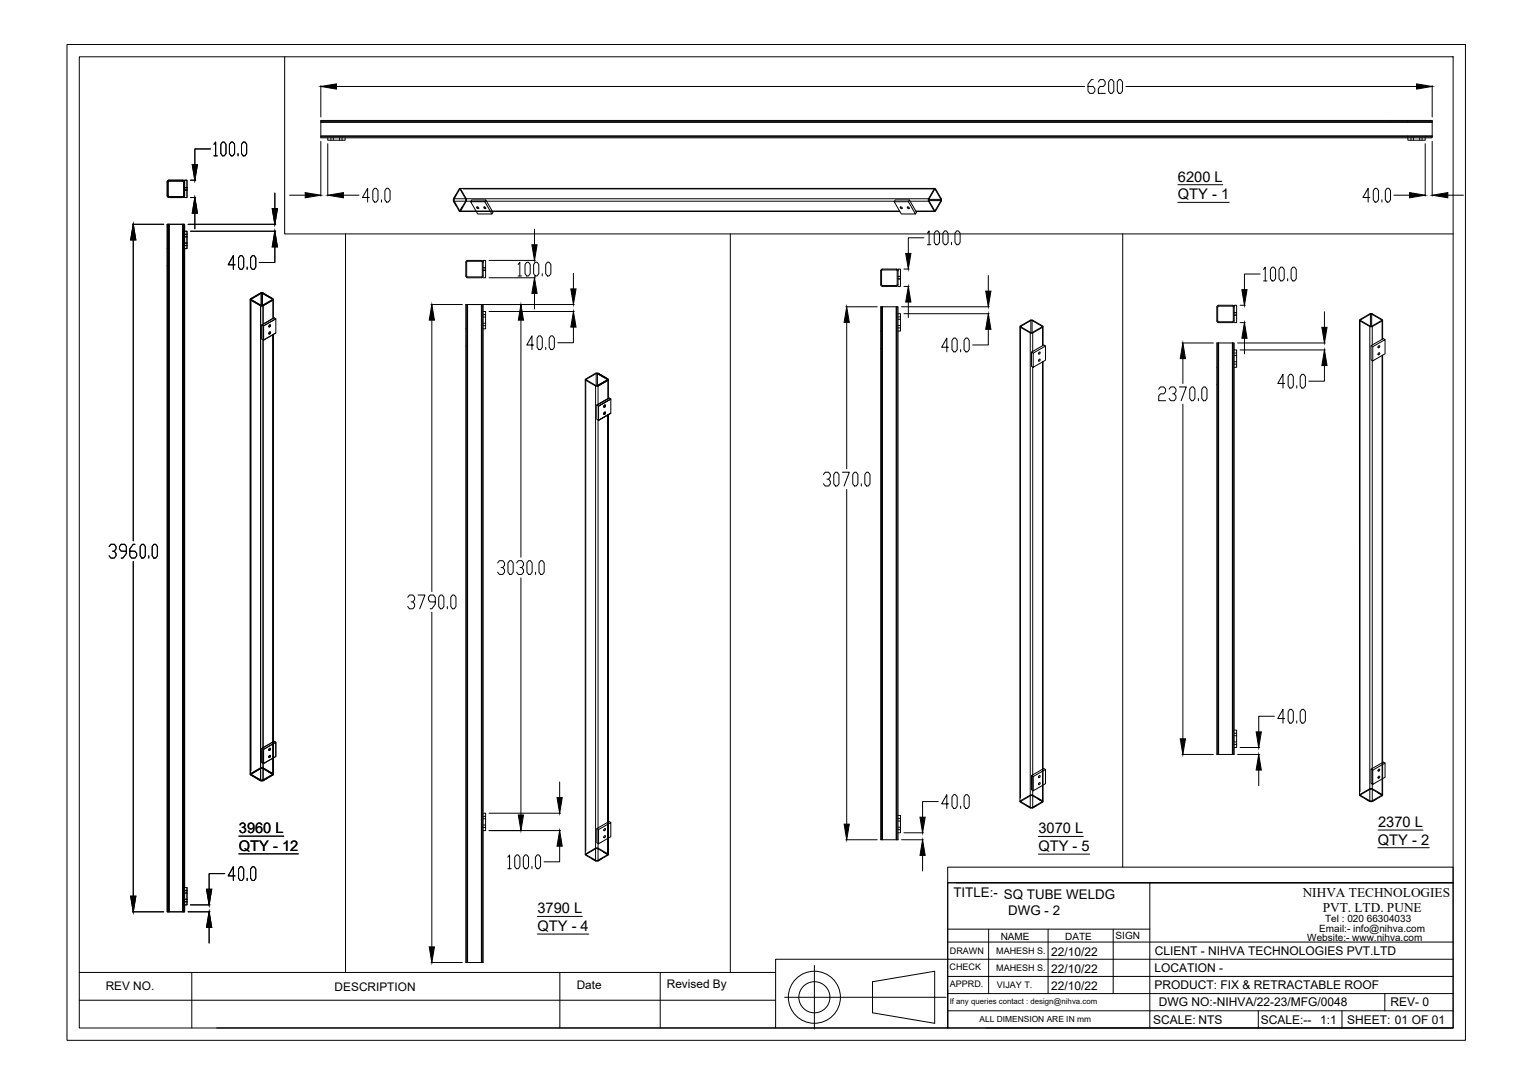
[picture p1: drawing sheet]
<svg xmlns="http://www.w3.org/2000/svg" width="594mm" height="420mm" viewBox="0 0 594 420" stroke-linecap="round" stroke-linejoin="round" font-family="sans-serif">
<!-- layer: 0 -->
<g fill="none" stroke="#000" stroke-width=".39">
<path d="M26 17.2h541.9v386h-541.9zM30.7 22h532.4v376.5h-532.4zM110.3 22v68.7h452.8M124.3 33.2v12.1M130.4 33.5h289.9M423.6 30.9h-.6l-1.4 1.7v2.7l.7 .9h1.3l.7-.9v-.9l-.7-.9h-2M425.6 31.7l.7-.8h1.3l.7 .8v.9l-.7 .9h-1.3l-.7 .9v1.8h2.7M430.3 30.9h.7l.6 .8v3.6l-.6 .9h-.7l-.7-.9v-3.6zM433.6 30.9h.7l.7 .8v3.6l-.7 .9h-.7l-.6-.9v-3.6zM436.3 33.5h112.7M555 33.2v12.1M81.6 57.7h-6.1v6.1"/>
<path d="M82.9 55.9l.7-.8v5.3M86.2 55.1h.7l.7 .8v3.6l-.7 .9h-.7l-.6-.9v-3.6zM89.6 55.1h.6l.7 .8v3.6l-.7 .9h-.6l-.7-.9v-3.6zM92.3 59.5v.9M94.3 55.1h.6l.7 .8v3.6l-.7 .9h-.6l-.7-.9v-3.6zM124.3 52.7h430.7M124.3 47.4h430.7M124.3 53.1h430.7M124.3 47h430.7M124.3 54.8v21.2M127 53.4v1h6.7v-1M127 55.7v20.3"/>
<path d="M128.2 53.4v1M129.2 53.4v1M131.6 53.4v1M132.5 53.4v1M545.6 53.4v1h6.7v-1M546.8 53.4v1M547.7 53.4v1M550.2 53.4v1M551.1 53.4v1M552.3 55.7v20.3M555 52.7v.7h-2.7M555 52.7v-6h-430.7v6.7h428"/>
<path d="M555 54.8v21.2M65 70l.5-.2 5.8 .2 .2 .5-.2 5.9-5.8 .2-.5-.2-.2-5.9zM65.3 70.2l5.8 .1-.1 5.9-5.8-.1zM71.5 70.5v-.7h1v6.8h-1M71.5 73.6h1M71.5 72.7h1M71.5 73.7h1M73.8 76.6h2M73.8 69.8h2M82.9 60.4h1.3M106.5 74.8v6.1M112.2 75.7h6.1"/>
<path d="M133.1 75.7h6M143.1 76.5h-2.6l2-3.5v5.3M145.1 73h.7l.7 .9v3.5l-.7 .9h-.7l-.6-.9v-3.5zM147.8 77.4v.9M149.8 73h.7l.7 .9v3.5l-.7 .9h-.7l-.7-.9v-3.5zM175.8 77v1M175.8 77h184M175.8 77l2.4-4 2.6 4.5-2.6 4.5-2.4-4M175.8 78h170.8M175.9 77.8l2.2 3.7h.3M176 77.1v.8M176.6 75.5l-.8 1.5"/>
<path d="M178.1 73.5h.3M178.1 73.5l-2.2 3.8M178.2 73h184.1M178.4 73.5l2.2 3.8M179.6 73.2h182.4M180.5 77.1v.8M180.6 77.8l-2.2 3.8 .8-1.6M182.4 78.2h5.5l2.7 4.7h-5.5zM187.9 78.2l.4-.7 2.7 4.8-.4 .6M188.3 77.5h-5.5l-.4 .7M346.5 78.2h5.5l2.8 4.7h-5.5zM352 78.2l.4-.7 2.8 4.8-.4 .6"/>
<path d="M352.4 77.5h-5.5l-.4 .7M352.7 78h7.1M359.8 77l2.2-3.8 .4-.1 2.5 4.4-2.3 4.3h-.6M359.8 78l2.2 3.8M359.8 77v1M360 77.3v.4M362.2 73.5l-2.2 3.8h4.6M362.2 73.5h.2M362.4 73.5l2.2 3.8M364.6 77.3v.4M456.4 78.4h19.9M456.5 71.6h17.4"/>
<path d="M530.9 76.5h-2.7l2-3.5v5.3M532.9 73h.6l.7 .9v3.5l-.7 .9h-.6l-.7-.9v-3.5zM535.5 77.4v.9M537.5 73h.7l.7 .9v3.5l-.7 .9h-.7l-.6-.9v-3.5zM540.2 75.7h6.1M561.1 75.7h6M51.3 86.9h12.2M51.6 93v116.6M65.1 86.9v266.5M65.5 86.9v266.5M70.9 86.9h.6v2.7M70.9 86.9h-6.1v266.5h6.7v-263.8"/>
<path d="M70.9 86.9v266.5M71.2 86.9v266.5M71.5 89.6h1v6.8h-1M71.5 91.8h1M71.5 90.8h1M71.5 95.2h1M71.5 94.2h1M72.9 86.9h33.9M73.8 89.6h33M75.5 82.6v6.1M93.1 99.1h.7l.6 .9v3.5l-.6 .9h-.7l-.7-.9v-3.5zM97.8 99.1h.7l.6 .9v3.5l-.6 .9h-.7l-.7-.9v-3.5z"/>
<path d="M106.5 95.7v6h-6M133.9 90.7v286.2M178.2 82h170.5M178.2 81.8h170.4M184.7 80.3a.39 .39 0 0 1 .7-.1 .39 .39 0 0 1-.3 .7zM187.5 80.3a.38 .38 0 0 1 .6 0 .38 .38 0 0 1-.2 .6zM207.1 88.8v6.1M283 90.7v286.2M348.9 80.3a.38 .38 0 0 1 .6 0 .38 .38 0 0 1-.2 .6zM351.6 80.3a.38 .38 0 0 1 .7 0 .38 .38 0 0 1-.3 .6zM354.9 81.8h7.1M355 82h7.3"/>
<path d="M358.1 92.2h-6.1v6M359.4 90.4l.7-.9v5.3M359.4 94.8h1.3M362.2 81.6l-2.2-3.8h4.6l-2.2 3.8M362.2 81.6h.2M362.2 81.5h.2M362.7 89.5h.7l.7 .9v3.6l-.7 .8h-.7l-.6-.8v-3.6zM366.1 89.5h.6l.7 .9v3.6l-.7 .8h-.6l-.7-.8v-3.6zM368.7 94v.8M370.7 89.5h.7l.7 .9v3.6l-.7 .8h-.7l-.6-.8v-3.6zM435.1 90.7v245.4M91.1 102.6h-2.7l2-3.5v5.3"/>
<path d="M95.8 103.5v.9M97 116v184.2M97.2 116.3v182.5M97.4 116.2l3.8 2.2M97.4 115.9v.3M101 113.6l-4 2.4 4 2.5v184.1M101 118.5h.9M101 113.6h.9M101.2 113.7l-3.8 2.2M101.2 113.7v4.7M101.2 118.4h.5M101.2 113.7h.5"/>
<path d="M101.7 113.7l3.8 2.2M101.7 113.7v4.7M101.9 113.6l3.8 2.2 .2 .2-.2 .3M101.9 118.5v7.2M101.9 113.6l3.8 2.2M105.5 116.2l-3.8 2.2M105.5 115.9v.3M105.7 116.3l-3.8 2.2M105.7 116.3v7.2M105.9 116v7.3M167 118h12.2M180.7 101.1l.5-.2 5.9 .2 .1 .5-.1 5.9-.5 .2-5.9-.2-.2-5.9z"/>
<path d="M180.8 118v255.1M180.9 101.4l5.8-.1 .2 5.9-5.9 .1zM181.2 118v255.1M186.9 118v255.1M187.2 101.6v-.7h1v6.8h-1M187.2 104.7h1M187.2 103.8h1M189.5 107.7h18M189.5 100.9h18M200.8 102.5l.7-.9v5.4M200.8 107h1.3M204.1 101.6h.7l.7 .9v3.6l-.7 .9h-.7l-.6-.9v-3.6z"/>
<path d="M207.1 113.7v6.1M207.5 101.6h.6l.7 .9v3.6l-.7 .9h-.6l-.7-.9v-3.6zM210.1 106.1v.9M212.1 101.6h.7l.7 .9v3.6l-.7 .9h-.7l-.6-.9v-3.6zM222.2 105.9v6.1M222.6 118h-42.1v255.1h6.7v-252.4M327.8 118.9h12.1M341.5 104.5l.5-.2 5.8 .2 .2 .4-.2 5.9-5.8 .2-.5-.2-.2-.5zM341.6 118.9v206.6M341.7 104.8l5.8-.1 .1 5.8-5.8 .1zM342 118.9v206.6M347.3 118.9h.7v2.7"/>
<path d="M347.3 118.9h-6v206.6h6.7v-203.9M347.3 118.9v206.6M347.7 118.9v206.6M348 105v-.7h1v6.7h-1M348 108.1h1M348 107.1h1M349.4 118.9h33.9M350.3 111h2M350.3 104.3h2M352 117.1v6M383 106.8v6.1M471.8 118.5l.4-.2 5.9 .2 .2 .5-.2 5.9-.5 .2-5.8-.2-.3-5.9z"/>
<path d="M472.1 118.7l5.8 .1-.1 5.9-5.9-.2zM478.3 119v-.7h.9v6.8h-.9M480.6 118.3h2M488.3 106.2h-6v6.1M489.7 104.4l.6-.9v5.4M489.7 108.9h1.3M493 103.5h.7l.6 .9v3.6l-.6 .9h-.7l-.7-.9v-3.6zM496.3 103.5h.7l.7 .9v3.6l-.7 .9h-.7l-.6-.9v-3.6zM499 108v.9M501 103.5h.7l.6 .9v3.6l-.6 .9h-.7l-.7-.9v-3.6zM101.5 125.9v5.5l.6 .4M101.9 131.7v170.9"/>
<path d="M102.1 126.3l4.8-2.7v5.5l-4.8 2.7zM102.1 126.3l-.6-.4 4.7-2.7 .7 .4-4.8 2.7v5.5l4.8-2.7M104.4 128.7a.31 .31 0 0 1 .4 .3 .31 .31 0 0 1-.2 .3 .31 .31 0 0 1-.4-.1zM104.4 126a.31 .31 0 0 1 .4 .2 .31 .31 0 0 1-.2 .4 .31 .31 0 0 1-.4-.2zM105.7 129.7v170.4M105.9 129.6v170.5M167.4 124.1v105.2M187.2 120.7h1v6.8h-1M187.2 120.7v-2.7h-.6v255.1M187.2 122.9h1M187.2 121.9h1M187.2 126.2h1"/>
<path d="M187.2 125.3h1M189.5 120.7h33.1M201.9 124.1v91.9M206.8 133.7h-2.7l2-3.5v5.3M208.8 130.2h.7l.6 .9v3.5l-.6 .9h-.7l-.7-.9v-3.5zM211.5 134.6v.9M213.5 130.2h.7l.6 .9v3.5l-.6 .9h-.7l-.7-.9v-3.5zM222.2 126.8v6h-6M328.1 125v56.7M348 121.6h1v6.7h-1M348 123.8h1M348 122.8h1"/>
<path d="M348 127.1h1M348 126.2h1M350.3 121.6h33M367.6 134.6h-2.7l2-3.6v5.4M369.6 131h.7l.6 .9v3.6l-.6 .9h-.7l-.7-.9v-3.6zM372.3 135.5v.9M374.3 131h.6l.7 .9v3.6l-.7 .9h-.6l-.7-.9v-3.6zM383 127.6v6.1h-6.1M395.3 126.6v184.1M395.4 126.9v182.4M395.7 126.4l3.8-2.1v4.6l-3.8-2.2M395.7 126.4v.3"/>
<path d="M399.3 129.1v184M399.3 129.1h.9M399.5 128.9h.5M399.5 124.3h.5M399.7 136.5v5.5l.7 .4M400 124.3l3.8 2.1M400 124.3v4.6M400.2 129.1v7.1M400.4 136.9l4.8-2.8v5.5l-4.8 2.8zM402.6 139.4l.1-.1a.31 .31 0 0 1 .3 .2 .31 .31 0 0 1-.2 .4 .31 .31 0 0 1-.4-.2zM402.6 136.6a.37 .37 0 0 1 .6 .2 .37 .37 0 0 1-.4 .4l-.4-.1zM403.8 126.7l-3.8 2.2"/>
<path d="M403.8 126.4v.3M404 126.9v-.6l-4.3-2.3-4.4 2.4 .1 .4 3.9 2.3M404 126.9l-3.8 2.2M404 126.9v7.1M404.2 126.6v7.3M405.2 134.1l-.7-.4-4.8 2.8 .7 .4M458.1 132.9h12.1M458.4 139v9.6M471.9 132.9v159.5M472.2 132.9v159.5M477.6 132.9h.7v2.7M477.6 132.9h-6.1v159.5h6.8v-156.8"/>
<path d="M477.6 132.9v159.5M477.9 132.9v159.5M478.3 135.6h.9v6.8h-.9M478.3 137.8h.9M478.3 136.8h.9M478.3 122.1h.9M478.3 121.2h.9M478.3 122.2h.9M479.6 132.9h34M480.6 125.1h2M480.6 135.6h33M482.3 131.1v6.1"/>
<path d="M513.3 120.8v6.1M526.8 124.1v184.1M527 124.4v182.5M527.3 124.2l3.8 2.2M527.3 124v.2M530.8 126.6h1M531.1 121.8l-3.8 2.2M531.1 121.8v4.6M531.1 126.4h.5M531.1 121.8h.5M531.3 134v5.5l.7 .4M531.6 121.8l3.8 2.2"/>
<path d="M531.6 121.8v4.6M531.8 139.8v170.9M532 134.4l4.7-2.8v5.5l-4.7 2.8zM534.2 136.9l.1-.1a.32 .32 0 0 1 .3 .2 .32 .32 0 0 1-.2 .4 .32 .32 0 0 1-.4-.2zM534.2 134.1l.1-.1a.32 .32 0 0 1 .3 .3 .32 .32 0 0 1-.2 .4 .32 .32 0 0 1-.4-.2zM535.4 124.2l-3.8 2.2M535.4 124v.2M535.6 124.4l.1-.5-4.4-2.4-4.5 2.6 4 2.5v184.1M535.6 124.4v7.1M535.6 137.8v170.4M535.6 124.4l-3.8 2.2v7.1M535.8 124.1v7.3"/>
<path d="M535.8 137.7v170.5M536.7 131.6l-.6-.4-4.8 2.8 .7 .4M226.8 147.1v184.1M227 147.4v182.5M227.2 147v.3M230.8 149.6v184.1M230.8 149.6h1M231 144.8l-3.8 2.2v.3l3.8 2.2M231 144.8v4.7M231.1 149.5h.4M231.1 144.8h.4M231.3 157l4.7-2.7-4.7 2.7 .7 .4"/>
<path d="M231.3 157v5.5l.7 .4M231.5 144.8l3.8 2.2M231.5 144.8v4.7M231.8 144.7l3.8 2.2 .2 .2-.2 .3M231.8 144.7l3.8 2.2M231.8 149.6v7.2M231.8 144.7h-1l-4 2.4 4 2.5M232 157.4l4.7-2.7v5.5l-4.7 2.7M234.2 157.2v-.1a.31 .31 0 0 1 .4 .2 .31 .31 0 0 1-.2 .4 .31 .31 0 0 1-.4-.2zM234.2 159.8a.31 .31 0 0 1 .4 .3 .31 .31 0 0 1-.2 .3 .31 .31 0 0 1-.4-.1zM235.3 147.3l-3.8 2.2M235.3 147v.3"/>
<path d="M235.6 147.4l-3.8 2.2M235.6 147.4v7.2M235.8 147.1v7.3M236.7 154.7l-4.7 2.7v5.5l4.7-2.7-4.7 2.7M236.7 154.7l-.7-.4-4.7 2.7M236.7 154.7l-4.7 2.7M400.2 142.3v170.8M404 140.3v170.4M404.2 140.2v170.5M449 150.9l.7-.9h1.3l.7 .9v.9l-.7 .8h-1.3l-.7 .9v1.8h2.7M453 150.9l.7-.9h1.3l.7 .9v.9l-.7 .8h-.6M455 152.6l.7 .9v.9l-.7 .9h-1.3l-.7-.9"/>
<path d="M457 150h2.7l-2 5.3M458.4 156.7v129.7M461.7 150h.7l.7 .9v3.5l-.7 .9h-.7l-.6-.9v-3.5zM464.4 154.4v.9M466.4 150h.7l.6 .9v3.5l-.6 .9h-.7l-.7-.9v-3.5zM478.3 141.1h.9M478.3 140.2h.9M497.9 148.6h-2.7l2-3.5v5.3M499.9 145.1h.6l.7 .9v3.5l-.7 .9h-.6l-.7-.9v-3.5zM502.5 149.5v.9M504.5 145.1h.7l.7 .9v3.5l-.7 .9h-.7l-.6-.9v-3.5zM513.3 141.7v6h-6.1"/>
<path d="M231.8 162.8v170.9M235.6 160.8v170.4M235.8 160.7v170.5M319.1 183.9l.7-.9h1.3l.7 .9v.9l-.7 .9h-.7M321.1 185.7l.7 .9v.9l-.7 .9h-1.3l-.7-.9M323.8 183h.6l.7 .9v3.6l-.7 .9h-.6l-.7-.9v-3.6zM326.4 183h2.7l-2 5.4M328.1 189.7v129.7M331.1 183h.7l.7 .9v3.6l-.7 .9h-.7l-.6-.9v-3.6zM333.8 187.5v.9M335.8 183h.7l.6 .9v3.6l-.6 .9h-.7l-.7-.9v-3.6zM42.3 211.9l.7-.9h1.3l.7 .9v.9l-.7 .8h-.7"/>
<path d="M44.3 213.6l.7 .9v.9l-.7 .9h-1.3l-.7-.9M49 213.6h-2l-.7-.8v-.9l.7-.9h1.3l.7 .9v2.6l-1.4 1.8h-.6M51.6 217.6v129.8M52.3 211h-.7l-1.3 1.8v2.6l.7 .9h1.3l.7-.9v-.9l-.7-.9h-2M55 211h.6l.7 .9v3.5l-.7 .9h-.6l-.7-.9v-3.5zM57.6 215.4v.9M59.6 211h.7l.7 .9v3.5l-.7 .9h-.7l-.6-.9v-3.5zM192.9 218.2l.6-.9h1.4l.6 .9v.9l-.6 .9h-.7M194.9 220l.6 .9v.9l-.6 .9h-1.4l-.6-.9M197.5 217.3h.7l.7 .9v3.6l-.7 .9h-.7l-.6-.9v-3.6zM200.2 218.2l.7-.9h1.3l.7 .9v.9l-.7 .9h-.7M202.2 220l.7 .9v.9l-.7 .9h-1.3l-.7-.9"/>
<path d="M204.9 217.3h.6l.7 .9v3.6l-.7 .9h-.6l-.7-.9v-3.6zM209.5 217.3h.7l.7 .9v3.6l-.7 .9h-.7l-.6-.9v-3.6zM158 231.5l.7-.9h1.3l.7 .9v.9l-.7 .9h-.7M160 233.3l.7 .9v.9l-.7 .9h-1.3l-.7-.9M162 230.6h2.7l-2 5.4M167.4 237.3v129.7M168.7 233.3h-2l-.7-.9v-.9l.7-.9h1.3l.7 .9v2.7l-1.3 1.8h-.7M170.7 230.6h.7l.6 .9v3.6l-.6 .9h-.7l-.7-.9v-3.6zM173.4 235.1v.9M175.4 230.6h.6l.7 .9v3.6l-.7 .9h-.6l-.7-.9v-3.6zM201.9 224v91.9M207.5 221.8v.9"/>
<path d="M493.8 277.6h-6v6.1M497.9 278.5h-2.7l2-3.6v5.4M499.9 274.9h.6l.7 .9v3.6l-.7 .9h-.6l-.7-.9v-3.6zM502.5 279.4v.9M504.5 274.9h.7l.7 .9v3.6l-.7 .9h-.7l-.6-.9v-3.6zM97.4 300v.3M101 297.6l-4 2.5 4 2.5M101 297.6h.9l4 2.4-.2 .4-3.8 2.2M101.1 297.9h.7M101.2 297.8l-3.8 2.2M101.5 290.1v5.5l.6 .4M101.7 297.8l3.8 2.2-1.5-.9"/>
<path d="M102.1 290.5l4.8-2.8v5.5l-4.8 2.8zM104.4 290.2v-.1a.31 .31 0 0 1 .4 .3 .31 .31 0 0 1-.2 .3 .31 .31 0 0 1-.4-.1zM104.4 292.9a.31 .31 0 0 1 .4 .2 .31 .31 0 0 1-.2 .4 .31 .31 0 0 1-.4-.2zM105.5 300v.3M106.9 287.7l-.7-.4-4.7 2.8 .6 .4M405.2 298.3l-.7-.4-4.8 2.7 .7 .4M458.1 292.4h12.1M478.3 283h.9v6.7h-.9M478.3 287.6h.9M478.3 288.5h.9M478.3 284.2h.9M478.3 285.2h.9"/>
<path d="M479.6 292.4h8.5M480.6 289.7h7.5M487.8 298.5v6M531.3 298.1v5.5l.7 .4M532 298.5l4.7-2.7v5.5l-4.7 2.7zM534.2 298.3l.1-.1a.32 .32 0 0 1 .3 .2 .32 .32 0 0 1-.2 .4 .32 .32 0 0 1-.4-.2zM536.7 295.8l-.6-.4-4.8 2.7 .7 .4M97.4 300.3l3.8 2.2M99.5 301.7l1.5 .9M101 302.6h.9M101.1 302.4h.7M105.6 300.2l-3.9 2.3"/>
<path d="M187.2 315.2h1v6.7h-1M187.2 319.8h1M187.2 316.4h1M187.2 317.4h1M189.5 315.2h27.7M216.9 303.1v6M236.7 318.8l-.7-.4-4.7 2.8 .7 .4M348 316.1h1v6.7h-1M348 317.3h1M348 318.2h1M363.6 310.7h-6.1v6M367.6 311.6h-2.7l2-3.6v5.4"/>
<path d="M369.6 308h.7l.6 .9v3.6l-.6 .9h-.7l-.7-.9v-3.6zM372.3 312.5v.9M374.3 308h.6l.7 .9v3.6l-.7 .9h-.6l-.7-.9v-3.6zM395.7 310.5v.3M395.7 310.8l3.8 2.2M397.7 312.3l1.6 .8M399.3 313.1l-4-2.4 4.4-2.6 4.5 2.6-4 2.4M399.3 313.1h.9M399.4 312.9h.7M399.4 308.4h.7M399.5 308.3l-3.8 2.2M399.7 300.6v5.5l.7 .4"/>
<path d="M400 308.3l3.8 2.2-1.6-.9M400.4 301l4.8-2.7v5.5l-4.8 2.7zM401.8 312.2l-1.6 .9M402.6 303.5l.1-.1a.31 .31 0 0 1 .3 .3 .31 .31 0 0 1-.2 .3 .31 .31 0 0 1-.4-.1zM402.6 300.7a.37 .37 0 0 1 .6 .2 .37 .37 0 0 1-.4 .5l-.4-.1zM403.8 310.5v.3l-3.8 2.2M527.3 308v.3M527.3 308.3l3.8 2.2M529.3 309.8l1.5 .9M530.8 305.7l-4 2.5 4 2.5M530.8 310.6h1M530.8 305.7h1"/>
<path d="M531 310.4h.7M531 305.9h.7M531.1 305.8l-3.8 2.2M531.6 305.8l3.8 2.2-1.6-.8M531.8 305.7l4 2.5-4 2.5M533.4 309.7l-1.6 1M534.2 301l.1-.1a.32 .32 0 0 1 .3 .3 .32 .32 0 0 1-.2 .4 .32 .32 0 0 1-.4-.2zM535.4 308v.3l-3.8 2.2M87.1 338.6h-6.1v6.1M91.1 339.5h-2.7l2-3.6v5.4M92.5 331h23.1M92.6 324.1h17.3"/>
<path d="M93.1 335.9h.7l.6 .9v3.6l-.6 .9h-.7l-.7-.9v-3.6zM97.8 335.9h.7l.6 .9v3.6l-.6 .9h-.7l-.7-.9v-3.6zM187.2 320.7h1M189.5 321.9h27.7M196.8 332.3l.7-.9v5.3M196.8 336.7h1.3M200.1 331.4h.7l.7 .9v3.5l-.7 .9h-.7l-.6-.9v-3.5zM203.5 331.4h.6l.7 .9v3.5l-.7 .9h-.6l-.7-.9v-3.5zM206.1 335.8v.9M208.1 331.4h.7l.7 .9v3.5l-.7 .9h-.7l-.6-.9v-3.5zM216.9 328v6h-6.1M227.2 331.1v.2"/>
<path d="M229.3 332.8l1.5 .9M230.8 333.7l-4-2.5 4.5-2.6 4.5 2.6-4 2.5M230.8 333.7h1M230.9 333.5h.8M230.9 329h.8M231 328.9l-3.8 2.2v.3l3.8 2.1M231.3 321.2v5.5l.7 .3M231.5 328.9l3.8 2.2-1.5-.9M232 321.6l4.7-2.8v5.5l-4.7 2.7zM233.4 332.8l-1.6 .9M234.2 321.3v-.1a.31 .31 0 0 1 .4 .3 .31 .31 0 0 1-.2 .3 .31 .31 0 0 1-.4-.1zM234.2 324a.31 .31 0 0 1 .4 .2 .31 .31 0 0 1-.2 .4 .31 .31 0 0 1-.4-.2z"/>
<path d="M235.3 331.1v.2l-3.8 2.2M327.8 325.5h12.1M348 320.6h1M348 321.6h1M349.4 325.5h8.5M350.3 322.8h7.6M357.5 331.5v6.1M367.3 336.1h195.8v6.1h-195.8zM402.4 331.1h19.9M402.4 324.2h17.4M534 328.6h19.9M534.1 321.7h17.3"/>
<path d="M51.3 353.4h12.2M71.5 344h1v6.7h-1M71.5 348.6h1M71.5 349.5h1M71.5 345.2h1M71.5 346.1h1M72.9 353.4h8.5M73.8 350.7h7.6M81 359.5v6M95.8 340.4v.9M208.3 355.2h17.4M367.3 342.2h195.8v56.2h-195.8z"/>
<path d="M367.3 342.2v56.2h-66.7M370.6 342.2h192.5M445.6 342.2v56.2M30.7 376.9h269.9M74.3 376.9v21.6M167 373.1h12.2M208.3 362h19.9M217 376.9v21.6M255.8 376.9v21.6M315.6 374.2v24.7M367.3 378.5h195.8M367.3 365.1h195.8"/>
<path d="M367.3 360.1h78.3M383.1 360.1v25M406.2 360.1v25M431.4 360.1v25M563.1 371.8h-262.5v26.6h-216.6M30.7 387.7h269.9M304.1 386.5h62.5M338.1 380.5l24.1-4v20.1l-24.1-4zM367.3 385.1h195.8M367.3 391.8h195.8M382 398.4h181.1M487.6 391.8v6.6"/>
<path d="M520.1 391.8v6.6M536.7 385.1v6.7"/>
<circle cx="315.6" cy="386.5" r="10.1"/>
<circle cx="315.6" cy="386.5" r="6"/>
</g>
<g fill="#000" stroke="#000" stroke-width=".39">
<path d="M124.3 33.5l6.1-1v2zM549 32.5l6 1-6 1zM74.5 63.8h2l-1 6zM118.3 74.7l6 1-6 1zM127 75.7l6.1-1v2zM546.3 74.7l6 1-6 1zM555 75.7l6.1-1v2zM51.6 86.9l1 6.1h-2zM75.5 76.6l1 6h-2zM105.5 80.9h2l-1 6zM106.5 89.6l1 6.1h-2zM206.1 94.9h2l-1 6z"/>
<path d="M351 98.2h2l-1 6.1zM207.1 107.7l1 6h-2zM221.2 112h2l-1 6zM352 111l1 6.1h-2zM382 112.9h2l-1 6zM481.3 112.3h2l-1 6zM167.4 118l1 6.1h-2.1zM201.9 118l1 6.1h-2zM222.2 120.7l1 6.1h-2zM328.1 118.9l1 6.1h-2zM383 121.6l1 6h-2zM458.4 132.9l1 6.1h-2z"/>
<path d="M482.3 125.1l1 6h-2zM512.3 126.9h2l-1 6zM513.3 135.6l1 6.1h-2zM457.4 286.4h2l-1 6zM487.8 292.4l1 6.1h-2zM486.8 283.7h2l-1 6zM200.9 315.9h2l-1 6zM215.9 309.1h2l-1 6.1zM327.1 319.4h2l-1 6.1zM356.5 316.7h2l-1 6.1zM216.9 321.9l1 6.1h-2zM357.5 325.5l1 6h-2z"/>
<path d="M50.6 347.4h2l-1 6zM81 353.4l1 6.1h-2zM80 344.7h2l-1 6zM166.3 367h2.1l-1 6.1z"/>
</g>
<g font-size="5.7">
<text x="456.5" y="70.4">6200 L</text>
<text x="456.4" y="77.2">QTY - 1</text>
<text x="92.6" y="322.9">3960 L</text>
<text x="402.4" y="323">3070 L</text>
<text x="534.1" y="320.5">2370 L</text>
<text x="92.5" y="329.7">QTY - 12</text>
<text x="402.4" y="329.9">QTY - 5</text>
<text x="534" y="327.4">QTY - 2</text>
<text x="208.3" y="354">3790 L</text>
<text x="208.3" y="360.8">QTY - 4</text>
</g>
<g font-size="5.2">
<text x="369.5" y="347.7">TITLE:- SQ TUBE WELDG</text>
<text x="504.8" y="347.6">NIHVA TECHNOLOGIES</text>
<text x="512.6" y="353.4">PVT. LTD. PUNE</text>
<text x="390.7" y="354.7">DWG - 2</text>
</g>
<g font-size="4.7">
<text x="407.3" y="370.6">22/10/22</text>
<text x="447.5" y="370.1">CLIENT - NIHVA TECHNOLOGIES PVT.LTD</text>
<text x="407.3" y="377.3">22/10/22</text>
<text x="447.4" y="376.7">LOCATION -</text>
<text x="407.3" y="383.9">22/10/22</text>
<text x="447.4" y="383.4">PRODUCT: FIX &amp; RETRACTABLE ROOF</text>
<text x="449" y="390.1">DWG NO:-NIHVA/22-23/MFG/0048</text>
<text x="538.8" y="390">REV- 0</text>
<text x="446.9" y="396.7">SCALE: NTS</text>
<text x="488.6" y="396.7">SCALE:--</text>
<text x="511.6" y="396.7">1:1</text>
<text x="522.1" y="396.7">SHEET: 01 OF 01</text>
</g>
<g font-size="4.6">
<text x="41" y="383.6">REV NO.</text>
<text x="129.7" y="384">DESCRIPTION</text>
<text x="223.5" y="383.4">Date</text>
<text x="258.4" y="382.9">Revised By</text>
</g>
<g font-size="3.9">
<text x="513.5" y="357.3">Tel : 020 66304033</text>
<text x="387.8" y="364.2">NAME</text>
<text x="412.8" y="364.3">DATE</text>
<text x="432.3" y="363.9">SIGN</text>
<text x="506.6" y="364.7">Website:- www.nihva.com</text>
<text x="511.2" y="361.1">Email:- info@nihva.com</text>
</g>
<g font-size="3.5">
<text x="368.1" y="369.9">DRAWN</text>
<text x="386.1" y="369.7">MAHESH S.</text>
<text x="368" y="375.8">CHECK</text>
<text x="386.1" y="376.4">MAHESH S.</text>
<text x="368.1" y="382.4">APPRD.</text>
<text x="386.3" y="383">VIJAY T.</text>
</g>
<text font-size="3.3" x="379.6" y="396.3">ALL DIMENSION ARE IN mm</text>
<text font-size="3" x="368" y="389.3">If any queries contact : design@nihva.com</text>
</svg>
